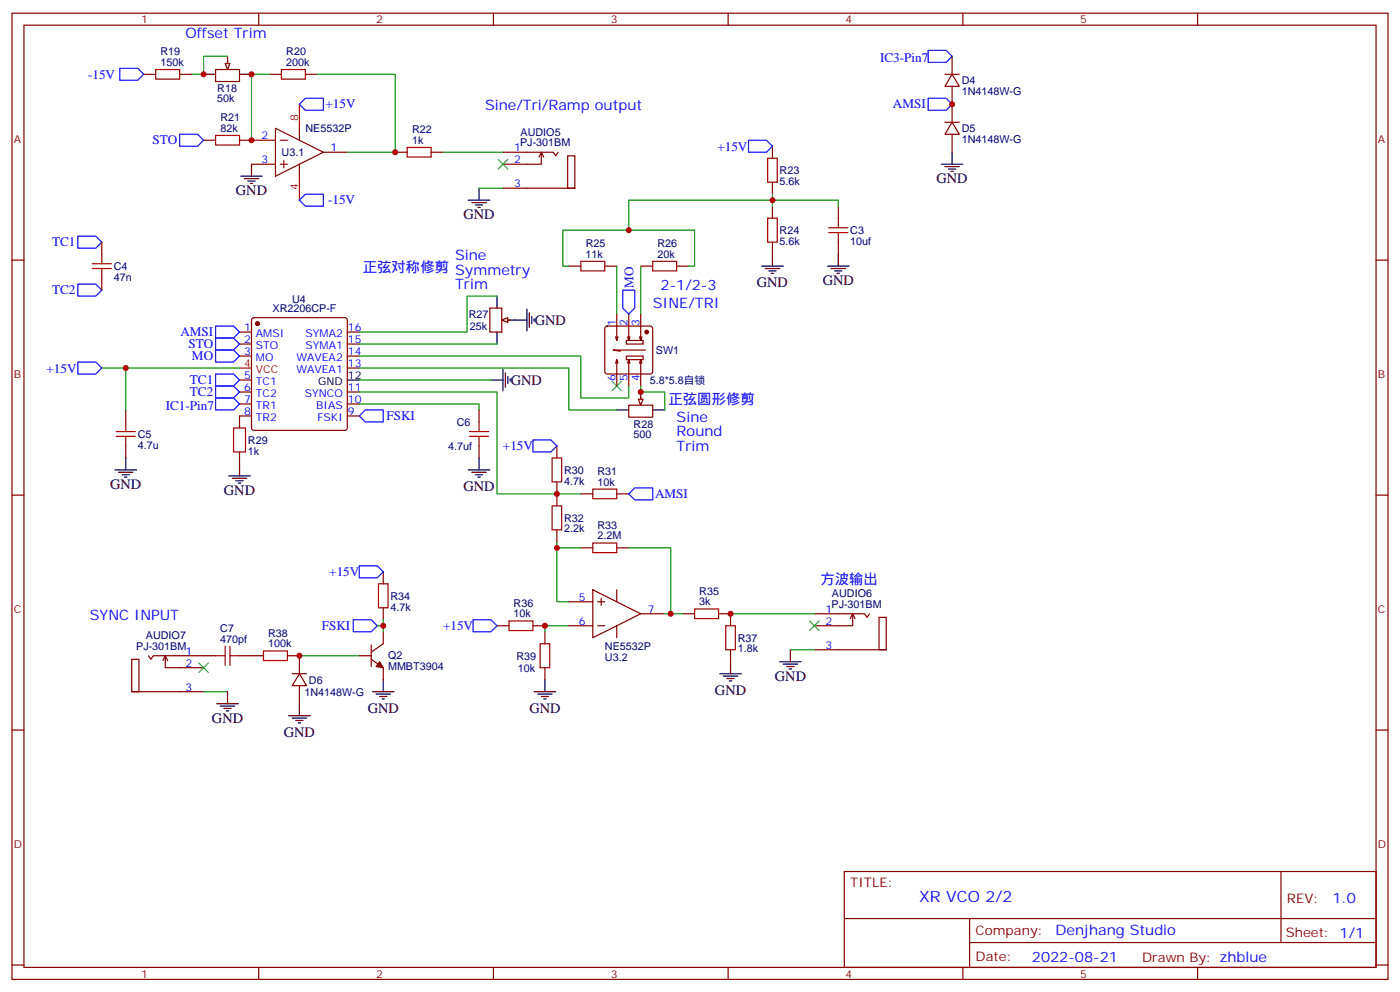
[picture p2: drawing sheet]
<svg xmlns="http://www.w3.org/2000/svg" width="412mm" height="292mm" viewBox="0 0 412 292" stroke-linecap="round" stroke-linejoin="round" font-family="sans-serif">
<g fill="none" stroke="#870000" stroke-width=".35">
<path d="M3.5 3.9h405.4v284.3h-405.4zM7.1 7.4h398.2v277.3h-398.2zM76.2 3.9v3.5M145.3 3.9v3.5M214.5 3.9v3.5M280.5 16.6v5.3M283.6 3.9v3.5M352.8 3.9v3.5M79.4 21.9h3.5M90 21.9h3.5M278.3 21.9h4.3M278.3 36h4.3"/>
<path d="M280.5 21.9l2.1 3.5h-4.3zM280.5 36l2.1 3.5h-4.3zM280.5 25.4v10.6M280.5 39.5v5.3M60 41.3h3.5M70.6 41.3h3.5M116.4 44.8h3.5M127 44.8h3.5M3.5 76.6h3.6M405.3 76.6h3.6M70.6 97.7h3.5M74.3 93.7l.5-.2h26.8l.5 .2 .2 .5v31.7l-.2 .5-.5 .2h-26.8l-.5-.2-.2-.5v-31.7z"/>
<path d="M102.3 97.7h3.5M144.3 90.7h3.5v7h-3.5zM148.5 94.2h1.8M70.6 101.2h3.5M70.6 104.8h3.5M70.6 111.8h3.5M70.6 115.4h3.5M70.6 118.9h3.5M102.3 101.2h3.5M102.3 104.8h3.5M102.3 115.4h3.5M102.3 118.9h3.5"/>
<path d="M102.3 108.3h3.5M70.6 122.4h3.5M102.3 122.4h3.5M3.5 145.7h3.6M405.3 145.7h3.6M3.5 214.8h3.6M405.3 214.8h3.6M248.7 256.5h156.6v28.2h-156.6zM377.3 256.5v20.9M248.7 270.3h156.5M285.6 277.4h119.6M285.6 270.3v14.1"/>
<path d="M3.5 284h3.6M76.2 284.7v3.5M145.3 284.7v3.5M214.5 284.7v3.5M283.6 284.7v3.5M352.8 284.7v3.5M405.3 284h3.6"/>
</g>
<circle cx="75.8" cy="95.2" r=".53" fill="#870000" stroke="#870000" stroke-width=".35"/>
<path d="M70.6 108.3h3.5" fill="none" stroke="#f00" stroke-width=".35"/>
<g fill="none" stroke="#000" stroke-width=".35">
<path d="M70.9 51.9h6.4M72 52.6h4.2M73 53.3h2.1M73.7 54h.7M74.1 48.3v3.6M277.3 48.3h6.3M278.3 49h4.3M279.4 49.7h2.1M280.1 50.4h.7M280.5 44.8v3.5M146.4 87.1v3.6M146.4 97.7v3.5"/>
<path d="M148.2 94.2h3.5M102.3 111.8h3.5"/>
</g>
<path d="M273.4 14.8h5.3l1.8 1.8-1.8 1.7h-5.3zM63.5 117.1h5.3l1.8 1.8-1.8 1.7h-5.3z" fill="none" stroke="#00f" stroke-width=".35"/>
<path d="M63.5 39.9h7.1v2.8h-7.1zM82.9 20.5h7.1v2.8h-7.1zM119.9 43.4h7.1v2.8h-7.1z" fill="none" stroke="#a10000" stroke-width=".35"/>
<path d="M79.4 21.9h-5.3v19.4M93.5 21.9h22.9v22.9" fill="none" stroke="#008700" stroke-width=".35"/>
<path d="M147.8 94.2l1.8-.7v1.4z" fill="#f0f0f0" stroke="#870000" stroke-width=".35"/>
<path d="M146.4 87.1h-8.8v10.6h-31.8M105.8 104.8h65.3v12.3h14.1v-3.5M105.8 101.2h40.6" fill="none" stroke="#008700" stroke-width=".35"/>
<path d="M151.7 94.2h3.5M155.2 91v6.4M155.9 92.1v4.2M156.6 93.1v2.1M157.3 93.8v.7M188.7 115.4v3.5M181.7 120.6h3.5M192.3 120.6h3.5" fill="none" stroke="#000" stroke-width=".35"/>
<path d="M180.3 112.2l2.8 2.8M183.1 112.2l-2.8 2.8" fill="none" stroke="#3c3" stroke-width=".35"/>
<path d="M185.2 119.2h7.1v3.6h-7.1zM188.7 116.8v1.7" fill="none" stroke="#870000" stroke-width=".35"/>
<path d="M188 117.5h1.4l-.7 1.7z" fill="#f0f0f0" stroke="#870000" stroke-width=".35"/>
<path d="M102.3 44.8h14.1M130.5 44.8h17.7M105.8 108.3h61.8v12.3h14.1M105.8 115.4h40.6v29.9h24.7M105.8 118.9h35.3v1.7M105.8 111.8h38.8M188.7 113.6v1.8h7.1v5.2M164 159.5v1.7h7.1M88.2 193h17.6M167.6 184.1h-7.1v1.8" fill="none" stroke="#008700" stroke-width=".35"/>
<g fill="none" stroke="#a10000" stroke-width=".35">
<path d="M226.1 46.6h2.9v7h-2.9zM171.1 76.9h7.1v2.8h-7.1zM192.3 76.9h7v2.8h-7zM226.1 64.2h2.9v7.1h-2.9zM138.3 127h5.6M138.3 128.4h5.6M141.1 124.2v2.8M141.1 128.4v2.8M162.6 134.8h2.9v7h-2.9zM162.6 148.9h2.9v7h-2.9zM174.6 143.9h7.1v2.9h-7.1zM174.6 159.8h7.1v2.8h-7.1z"/>
<path d="M111.5 171.8h2.8v7.1h-2.8zM204.6 179.2h7.1v2.8h-7.1zM63.5 193h2.8M66.3 190.1v5.7M67.7 193h2.9M67.7 190.1v5.7M77.6 191.6h7.1v2.8h-7.1zM149.9 182.7h7.1v2.9h-7.1zM159.1 189.4h2.8v7.1h-2.8zM213.8 184.1h2.8v7.1h-2.8z"/>
</g>
<g fill="none" stroke="#870000" stroke-width=".35">
<path d="M67 18v1.8M63.5 20.5h7.1v3.5h-7.1zM81.1 37.7l14.1 7.1-14.1 7.1zM88.2 37.7v3.6M74.1 41.3h7M74.1 48.3h7M82.5 41.3h2.2M82.5 48.3h2.2M83.6 47.3v2.1M88.2 48.3v3.6M95.2 44.8h7.1M227.5 43v3.6"/>
<path d="M227.5 53.6v3.6M167.6 78.3h3.5M178.2 78.3h3.5M188.7 78.3h3.6M199.3 78.3h3.5M227.5 60.7v3.5M227.5 71.3v3.5M141.1 120.6v3.6M141.1 131.2v3.6M164 131.2v3.6M164 141.8v7.1M164 155.9v3.6"/>
<path d="M171.1 145.3h3.5M181.7 145.3h3.5M112.9 168.3v3.5M112.9 178.9v3.5M171.1 161.2h3.5M181.7 161.2h3.5M60 193h3.5M70.6 193h7M84.7 193h3.5v5.3M86.1 198.3h4.2M88.2 198.3l2.1 3.5h-4.2zM146.4 184.1h3.5"/>
<path d="M157 184.1h3.5M160.5 185.9v3.5M160.5 196.5v3.5M201.1 180.6h3.5M211.7 180.6h3.5v3.5M215.2 191.2v3.5M88.2 201.8v5.3"/>
</g>
<g fill="none" stroke="#000" stroke-width=".35">
<path d="M67 16.6v3.5M60 21.9h3.5M70.6 21.9h3.5M224.4 78.3h6.3M225.4 79h4.3M226.5 79.7h2.1M227.5 74.8v3.5M227.2 80.4h.7M144.6 111.8h3.6M148.2 108.7v6.3M148.9 109.7v4.2M149.6 110.8v2.1"/>
<path d="M150.3 111.5v.7M137.9 138.3h6.4M139 139h4.2M140.1 139.7h2.1M141.1 134.8v3.5M140.8 140.4h.7M212 198.3h6.4M213.1 199h4.2M214.1 199.7h2.2M215.2 194.7v3.6M85 210.6h6.4M86.1 211.3h4.2"/>
<path d="M87.1 212h2.2M87.8 212.7h.7M88.2 207.1v3.5M109.7 203.6h6.4M110.8 204.3h4.2M111.8 205h2.1M112.5 205.7h.7M112.9 200v3.6M157.3 203.6h6.4M158.4 204.3h4.2M159.5 205h2.1M160.2 205.7h.7"/>
<path d="M160.5 200v3.6M214.8 200.4h.7"/>
</g>
<path d="M88.2 30.7v7M88.2 51.9v7" fill="none" stroke="#f00" stroke-width=".35"/>
<path d="M35.3 20.1h5.3l1.7 1.8-1.7 1.7h-5.3zM90 28.9h5.2v3.6h-5.2l-1.8-1.8zM90 57.2h5.2v3.5h-5.2l-1.8-1.8z" fill="none" stroke="#00f" stroke-width=".35"/>
<path d="M66.3 18.7h1.4l-.7 1.8z" fill="#f0f0f0" stroke="#870000" stroke-width=".35"/>
<g fill="none" stroke="#008700" stroke-width=".35">
<path d="M67 16.6h-7v5.3h-3.6M141.1 55.4h7.1M227.5 57.2v3.5M167.6 78.3h-1.8v-10.6h38.8v10.6h-1.8M181.7 78.3v14.1M188.7 78.3v14.1M246.9 60.7v-1.8h-61.7v8.8M30 108.3h40.6M37 108.3v12.3M164 161.2v15.9h3.6M185.2 161.2h12.4v19.4M111.1 184.1h1.8"/>
<path d="M112.9 182.4v3.5M195.8 180.6h5.3M215.2 180.6h24.7M232.8 191.2h7.1M60 203.6h7"/>
</g>
<g fill="none" stroke="#a10000" stroke-width=".35">
<path d="M45.9 20.5h7v2.8h-7zM27.2 79h5.6M27.2 77.6h5.6M30 74.8v2.8M30 79v2.8M244.1 67h5.7M244.1 68.4h5.7M246.9 64.2v2.8M246.9 68.4v2.9M34.2 128.4h5.7M34.2 127h5.7M37 124.2v2.8"/>
<path d="M37 128.4v2.8M68.8 125.9h3.5v7.1h-3.5z"/>
</g>
<g fill="none" stroke="#870000" stroke-width=".35">
<path d="M42.3 21.9h3.6M52.9 21.9h3.5M148.2 44.8h14.8l.7 1.1 .7-1.1M148.2 55.4h21.1M158.7 46.2l.8-1.4 .7 1.4M159.5 44.8v3.5h-11.3M167.2 45.9h2.1v9.5h-2.1zM30 71.3v3.5M246.9 60.7v3.5M246.9 71.3v3.5M30 81.8v3.6M178.4 96.2l.5-.2h12.7l.5 .2 .2 .5v12.7l-.3 .5-.4 .2h-12.7l-.5-.3-.2-.4v-12.7z"/>
<path d="M181.3 99.1l.4 1.1M181.7 92.4v7.8l.3-1.1M184.9 99.1l.3 1.1M185.2 92.4v7.8l.4-1.1M188.4 99.1l.3 1.1M188.7 92.4v7.8l.4-1.1M181.7 105.8l-.4 1.1M182 106.9l-.3-1.1v7.8M184.5 100.2h4.9v1h-4.9zM184.5 104.8h4.9v1h-4.9zM185.2 105.8l-.3 1.1M185.6 106.9l-.4-1.1v7.8"/>
<path d="M188.7 105.8l-.3 1.1M189.1 106.9l-.4-1.1v7.8M190.1 103h-9.5l2.1 .4M37 120.6v3.6M37 131.2v3.6M70.6 122.4v3.5M70.6 133v3.5M167.6 177.1h7M174.6 173.6l14.1 7-14.1 7.1zM176 177.1h2.2M177.1 176v2.2M181.7 173.6v3.5"/>
<path d="M38.8 194h2.1v9.6h-2.1zM43.7 193l.7 1 .8-1h14.8M48 194.4l.7-1.4 .7 1.4M48.7 193v3.5h11.3M105.8 193h3.6M109.4 194l3.5 2.5v3.5M109.4 189.8v6.3M112.9 185.9v3.5l-3.5 2.5M167.6 184.1h7M176 184.1h2.2M181.7 184.1v3.6M188.7 180.6h7.1"/>
<path d="M239.9 180.6h14.8l.7 1.1 .7-1.1M239.9 191.2h21.2M250.5 182l.7-1.4 .7 1.4M251.2 180.6v3.5h-11.3M258.9 181.7h2.2v9.5h-2.2zM38.8 203.6h21.2"/>
</g>
<path d="M146.8 46.9l2.8 2.8M149.6 46.9l-2.8 2.8M58.6 195.1l2.8 2.8M61.4 195.1l-2.8 2.8M238.5 182.7l2.8 2.9M241.3 182.7l-2.8 2.9" fill="none" stroke="#3c3" stroke-width=".35"/>
<g fill="none" stroke="#000" stroke-width=".35">
<path d="M137.9 58.9h6.4M139 59.6h4.2M141.1 55.4v3.5M140.1 60.3h2.1M140.8 61h.7M243.8 78.3h6.3M244.8 79h4.3M245.9 79.7h2.1M246.9 74.8v3.5M246.6 80.4h.7M33.9 138.3h6.3M34.9 139h4.3"/>
<path d="M36 139.7h2.1M37 134.8v3.5M70.6 136.5v3.6M36.7 140.4h.7M67.4 140.1h6.3M68.4 140.8h4.3M69.5 141.5h2.1M70.2 142.2h.7M229.7 194.7h6.3M230.7 195.4h4.2M231.8 196.1h2.1M232.5 196.8h.7"/>
<path d="M232.8 191.2v3.5M63.9 207.1h6.3M64.9 207.8h4.2M66 208.5h2.1M66.7 209.2h.7M67 203.6v3.5"/>
</g>
<g fill="none" stroke="#00f" stroke-width=".35">
<path d="M52.9 39.5h5.3l1.8 1.8-1.8 1.7h-5.3zM273.4 28.9h5.3l1.8 1.8-1.8 1.8h-5.3zM220.5 41.3h5.3l1.7 1.7-1.7 1.8h-5.3zM22.9 69.5h5.3l1.8 1.8-1.8 1.7h-5.3zM22.9 83.6h5.3l1.8 1.8-1.8 1.7h-5.3zM63.5 96h5.3l1.8 1.7-1.8 1.8h-5.3zM63.5 99.5h5.3l1.8 1.7-1.8 1.8h-5.3zM183.4 85.4h3.6v5.3l-1.8 1.7-1.8-1.7zM22.9 106.5h5.3l1.8 1.8-1.8 1.8h-5.3zM63.5 103h5.3l1.8 1.8-1.8 1.7h-5.3zM63.5 110.1h5.3l1.8 1.7-1.8 1.8h-5.3zM63.5 113.6h5.3l1.8 1.8-1.8 1.7h-5.3z"/>
<path d="M105.8 122.4l1.8-1.8h5.3v3.6h-5.3zM157 129.5h5.3l1.7 1.7-1.7 1.8h-5.3zM187 143.6h5.3v3.5h-5.3l-1.8-1.8zM105.8 166.5h5.3l1.8 1.8-1.8 1.7h-5.3zM104.1 182.4h5.3l1.7 1.7-1.7 1.8h-5.3zM139.3 182.4h5.3l1.8 1.7-1.8 1.8h-5.3z"/>
</g>
<g fill="#870000" stroke="#870000" stroke-width=".35">
<path d="M111.8 194.7l1.1 1.8-2.1-.4z"/>
<circle cx="190.5" cy="97.7" r=".53"/>
</g>
<g fill="#c00">
<circle cx="280.5" cy="30.7" r=".88"/>
<circle cx="164" cy="145.3" r=".88"/>
<circle cx="160.5" cy="184.1" r=".88"/>
<circle cx="88.2" cy="193" r=".88"/>
<circle cx="74.1" cy="41.3" r=".88"/>
<circle cx="116.4" cy="44.8" r=".88"/>
<circle cx="74.1" cy="21.9" r=".88"/>
<circle cx="60" cy="21.9" r=".88"/>
<circle cx="188.7" cy="115.4" r=".88"/>
<circle cx="227.5" cy="58.9" r=".88"/>
<circle cx="185.2" cy="67.7" r=".88"/>
<circle cx="112.9" cy="184.1" r=".88"/>
<circle cx="164" cy="161.2" r=".88"/>
<circle cx="197.6" cy="180.6" r=".88"/>
<circle cx="215.2" cy="180.6" r=".88"/>
<circle cx="37" cy="108.3" r=".88"/>
</g>
<text font-size="4.6" fill="#00f" x="270.8" y="265.5">XR VCO 2/2</text>
<g font-size="4.2" fill="#00f">
<text x="54.7" y="11.3">Offset Trim</text>
<text x="142.9" y="32.5">Sine/Tri/Ramp output</text>
<text x="134.1" y="76.6">Sine</text>
<text x="106.9" y="79.9">正弦对称修剪 Symmetry</text>
<text x="134.1" y="85">Trim</text>
<text x="194.6" y="85.3">2-1/2-3</text>
<text x="192.3" y="90.7">SINE/TRI</text>
<text x="196.9" y="118.8">正弦圆形修剪</text>
<text x="199.3" y="124.2">Sine</text>
<text x="199.3" y="128.4">Round</text>
<text x="199.3" y="132.6">Trim</text>
<text x="241.7" y="171.8">方波输出</text>
<text x="26.5" y="182.4">SYNC INPUT</text>
<text x="392.5" y="265.7">1.0</text>
<text x="310.9" y="275.3">Denjhang Studio</text>
<text x="304" y="283.1">2022-08-21</text>
</g>
<g font-size="4.2">
<text x="275.9" y="54">GND</text>
<text x="69.5" y="57.5">GND</text>
<text x="136.6" y="64.6">GND</text>
<text x="242.4" y="84">GND</text>
<text x="223" y="84.4">GND</text>
<text x="157.5" y="95.6">GND</text>
<text x="150.5" y="113.3">GND</text>
<text x="32.5" y="143.9">GND</text>
<text x="66" y="145.7">GND</text>
<text x="136.5" y="144.4">GND</text>
<text x="228.3" y="200.4">GND</text>
<text x="108.3" y="209.7">GND</text>
<text x="155.9" y="209.7">GND</text>
<text x="210.6" y="204.4">GND</text>
<text x="62.4" y="212.7">GND</text>
<text x="83.6" y="216.8">GND</text>
</g>
<g font-size="3.9" fill="#00f">
<text x="25.9" y="23.1">-15V</text>
<text x="259.3" y="18.4">IC3-Pin7</text>
<text x="95.9" y="31.9">+15V</text>
<text x="263" y="31.9">AMSI</text>
<text x="44.9" y="42.5">STO</text>
<text x="211.3" y="44.3">+15V</text>
<text x="96.6" y="60.1">-15V</text>
<text x="15.4" y="72.5">TC1</text>
<text x="15.4" y="86.6">TC2</text>
<text x="186.6" y="84.7" transform="rotate(-90 186.6 84.7)">MO</text>
<text x="53.1" y="98.9">AMSI</text>
<text x="55.5" y="102.5">STO</text>
<text x="56.5" y="106">MO</text>
<text x="13.7" y="109.7">+15V</text>
<text x="55.9" y="113.1">TC1</text>
<text x="55.9" y="116.6">TC2</text>
<text x="48.8" y="120.6">IC1-Pin7</text>
<text x="113.8" y="123.7">FSKI</text>
<text x="148.1" y="132.4">+15V</text>
<text x="193" y="146.6">AMSI</text>
<text x="97" y="169.4">+15V</text>
<text x="94.8" y="185.5">FSKI</text>
<text x="130.5" y="185.3">+15V</text>
</g>
<g font-size="3.9" fill="#800">
<text x="250.5" y="261.1">TITLE:</text>
<text x="379.1" y="265.7">REV:</text>
<text x="287.4" y="275.3">Company:</text>
<text x="378.7" y="275.9">Sheet: 1/1</text>
<text x="287.4" y="282.9">Date:</text>
<text x="336.4" y="283">Drawn By: zhblue</text>
</g>
<g font-size="3.2" fill="#800">
<text x="41.6" y="6.9">1</text>
<text x="110.8" y="6.9">2</text>
<text x="179.9" y="6.9">3</text>
<text x="249.1" y="6.9">4</text>
<text x="318.2" y="6.9">5</text>
<text x="4.1" y="42">A</text>
<text x="405.9" y="42">A</text>
<text x="4.1" y="111.1">B</text>
<text x="405.9" y="111.1">B</text>
<text x="4.1" y="180.3">C</text>
<text x="405.9" y="180.3">C</text>
<text x="4.1" y="249.4">D</text>
<text x="405.9" y="249.4">D</text>
<text x="41.6" y="287.7">1</text>
<text x="110.8" y="287.7">2</text>
<text x="179.9" y="287.7">3</text>
<text x="249.1" y="287.7">4</text>
<text x="318.2" y="287.7">5</text>
</g>
<g font-size="3.2" fill="#000080">
<text x="47.3" y="16.2">R19</text>
<text x="84.3" y="16.2">R20</text>
<text x="47.3" y="19.4">150k</text>
<text x="84.3" y="19.4">200k</text>
<text x="64" y="27">R18</text>
<text x="283.3" y="27.9">1N4148W-G</text>
<text x="283.3" y="24.8">D4</text>
<text x="64" y="30.1">50k</text>
<text x="64.9" y="35.7">R21</text>
<text x="64.9" y="38.8">82k</text>
<text x="90" y="38.9">NE5532P</text>
<text x="121.4" y="39.2">R22</text>
<text x="153.3" y="39.9">AUDIO5</text>
<text x="283.3" y="38.9">D5</text>
<text x="83" y="45.9">U3.1</text>
<text x="121.4" y="42.3">1k</text>
<text x="153.2" y="43">PJ-301BM</text>
<text x="283.3" y="42">1N4148W-G</text>
<text x="229.7" y="51.2">R23</text>
<text x="229.7" y="54.5">5.6k</text>
<text x="229.7" y="68.9">R24</text>
<text x="250.5" y="68.9">C3</text>
<text x="172.5" y="75.8">11k</text>
<text x="172.5" y="72.7">R25</text>
<text x="193.7" y="75.8">20k</text>
<text x="193.7" y="72.7">R26</text>
<text x="229.7" y="72.1">5.6k</text>
<text x="250.5" y="72.1">10uf</text>
<text x="33.5" y="82.6">47n</text>
<text x="33.5" y="79.5">C4</text>
<text x="86.1" y="89.2">U4</text>
<text x="80.3" y="91.8">XR2206CP-F</text>
<text x="138.1" y="93.6">R27</text>
<text x="138.4" y="97.1">25k</text>
<text x="193.2" y="104.2">SW1</text>
<text x="191.4" y="113">5.8*5.8自锁</text>
<text x="134.6" y="125.3">C6</text>
<text x="186.6" y="125.8">R28</text>
<text x="40.6" y="128.9">C5</text>
<text x="73" y="130.6">R29</text>
<text x="186.6" y="128.9">500</text>
<text x="40.6" y="132">4.7u</text>
<text x="73" y="133.8">1k</text>
<text x="132" y="132.4">4.7uf</text>
<text x="166.2" y="142.6">4.7k</text>
<text x="166.2" y="139.4">R30</text>
<text x="176" y="142.9">10k</text>
<text x="176" y="139.8">R31</text>
<text x="166.2" y="153.5">R32</text>
<text x="176" y="155.6">R33</text>
<text x="166.2" y="156.7">2.2k</text>
<text x="176" y="158.8">2.2M</text>
<text x="115" y="179.7">4.7k</text>
<text x="115" y="176.5">R34</text>
<text x="151.3" y="178.6">R36</text>
<text x="206" y="178.2">3k</text>
<text x="206" y="175">R35</text>
<text x="244.9" y="178.9">PJ-301BM</text>
<text x="245.1" y="175.7">AUDIO6</text>
<text x="64.9" y="186">C7</text>
<text x="151.3" y="181.7">10k</text>
<text x="40.1" y="191.2">PJ-301BM</text>
<text x="43" y="188.1">AUDIO7</text>
<text x="64.9" y="189.1">470pf</text>
<text x="79" y="190.5">100k</text>
<text x="79" y="187.4">R38</text>
<text x="178.2" y="191.2">NE5532P</text>
<text x="217.3" y="192">1.8k</text>
<text x="217.3" y="188.9">R37</text>
<text x="114.3" y="197.2">MMBT3904</text>
<text x="114.3" y="194">Q2</text>
<text x="152.2" y="194.2">R39</text>
<text x="152.5" y="197.7">10k</text>
<text x="178.2" y="194.4">U3.2</text>
<text x="91" y="201.2">D6</text>
<text x="89.7" y="204.8">1N4148W-G</text>
</g>
<g font-size="3.2" fill="#f00">
<text x="87.8" y="35.6" transform="rotate(-90 87.8 35.6)">8</text>
<text x="87.8" y="56" transform="rotate(-90 87.8 56)">4</text>
<text x="71.9" y="107.9">4</text>
<text x="75.4" y="109.7">VCC</text>
</g>
<g font-size="3.2" fill="#00f">
<text x="77" y="40.9">2</text>
<text x="77" y="48">3</text>
<text x="97.4" y="44.4">1</text>
<text x="151.4" y="48">2</text>
<text x="151.4" y="44.4">1</text>
<text x="151.4" y="55">3</text>
<text x="181.3" y="96" transform="rotate(-90 181.3 96)">1</text>
<text x="184.9" y="96" transform="rotate(-90 184.9 96)">2</text>
<text x="188.4" y="96" transform="rotate(-90 188.4 96)">3</text>
<text x="71.9" y="97.4">1</text>
<text x="71.9" y="100.9">2</text>
<text x="75.4" y="99.1">AMSI</text>
<text x="90" y="99.1">SYMA2</text>
<text x="102.5" y="100.9">15</text>
<text x="102.5" y="97.4">16</text>
<text x="71.9" y="104.4">3</text>
<text x="75.4" y="102.7">STO</text>
<text x="75.4" y="106.2">MO</text>
<text x="87.3" y="106.2">WAVEA2</text>
<text x="90" y="102.7">SYMA1</text>
<text x="102.5" y="107.9">13</text>
<text x="102.5" y="104.4">14</text>
<text x="71.9" y="111.5">5</text>
<text x="75.4" y="113.2">TC1</text>
<text x="87.3" y="109.7">WAVEA1</text>
<text x="181.3" y="112.1" transform="rotate(-90 181.3 112.1)">6</text>
<text x="184.9" y="112.1" transform="rotate(-90 184.9 112.1)">5</text>
<text x="188.4" y="112.1" transform="rotate(-90 188.4 112.1)">4</text>
<text x="71.9" y="115">6</text>
<text x="71.9" y="118.5">7</text>
<text x="75.4" y="116.8">TC2</text>
<text x="89.8" y="116.8">SYNCO</text>
<text x="102.5" y="118.5">10</text>
<text x="102.5" y="115">11</text>
<text x="71.9" y="122.1">8</text>
<text x="75.4" y="120.3">TR1</text>
<text x="75.4" y="123.8">TR2</text>
<text x="93.2" y="120.3">BIAS</text>
<text x="93.5" y="123.8">FSKI</text>
<text x="102.5" y="122.1">9</text>
<text x="170.5" y="176.7">5</text>
<text x="170.5" y="183.8">6</text>
<text x="190.9" y="180.3">7</text>
<text x="243.2" y="183.8">2</text>
<text x="243.2" y="180.3">1</text>
<text x="243.2" y="190.9">3</text>
<text x="54.7" y="196.1">2</text>
<text x="54.7" y="192.6">1</text>
<text x="54.7" y="203.2">3</text>
</g>
<g font-size="3.2">
<text x="93.7" y="113.2">GND</text>
<text x="102.5" y="111.5">12</text>
</g>
</svg>
